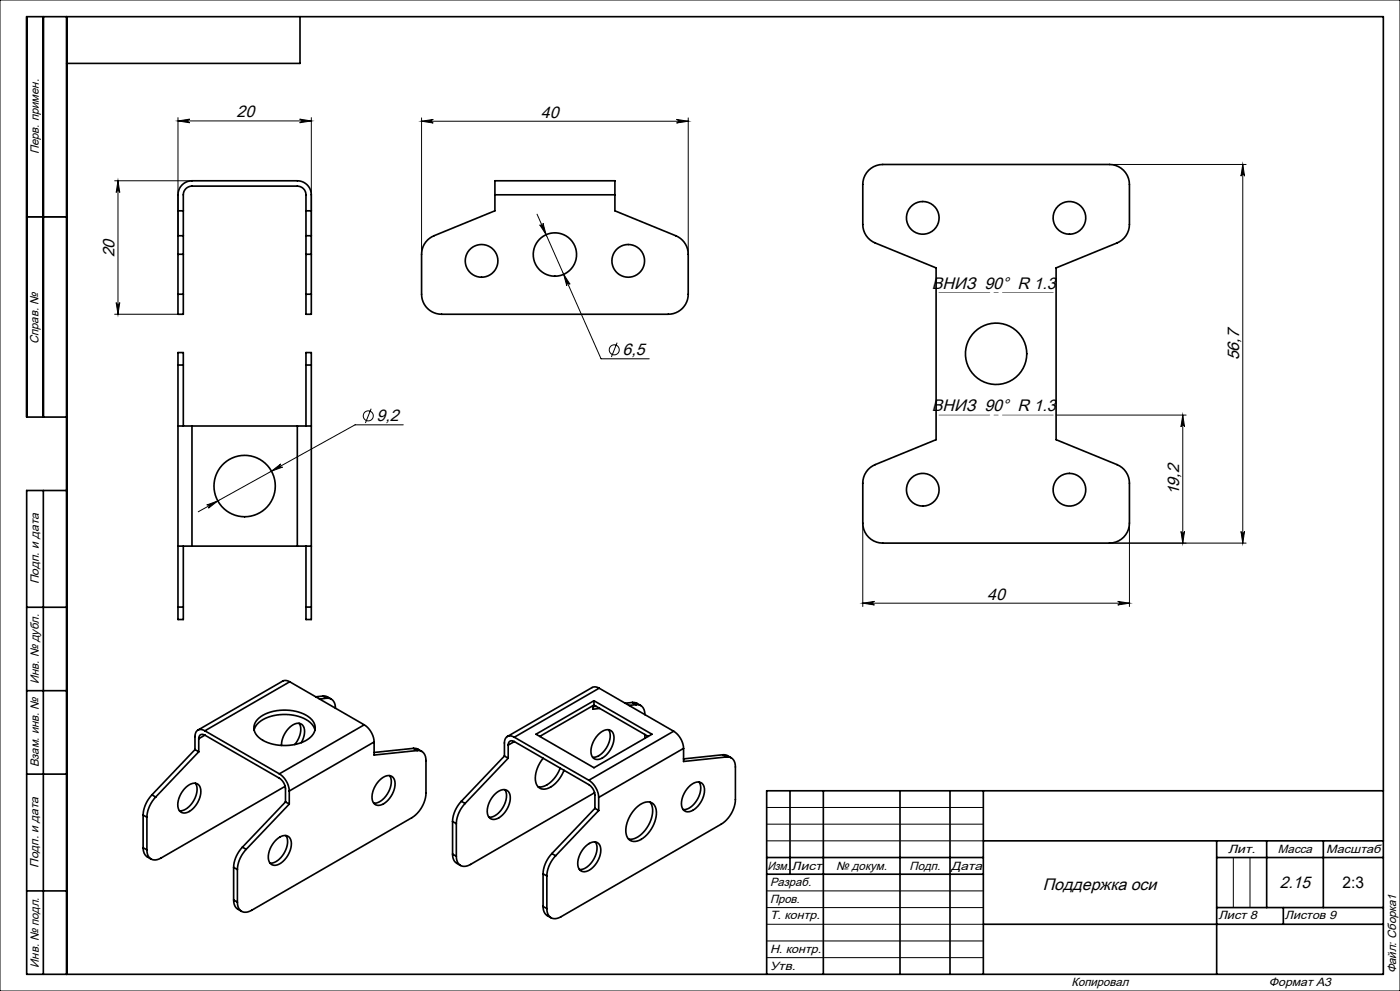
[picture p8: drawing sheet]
<svg xmlns="http://www.w3.org/2000/svg" width="420mm" height="297mm" viewBox="0 0 420 297" stroke-linecap="round" stroke-linejoin="round" font-family="sans-serif">
<g fill="none" stroke="#000" stroke-width=".3">
<path d="M0 0h420v297h-420zM53.4 35.2v35.4M53.4 36.2h40M53.4 36.2l3.5-.5a.54 .54 0 0 0-.5 .5 .54 .54 0 0 0 .5 .6zM89.9 35.7l3.5 .5-3.5 .6a.54 .54 0 0 0 .5-.6 .54 .54 0 0 0-.5-.5zM93.4 35.2v41M126.5 35.3v40.9M126.5 36.3h80M126.5 36.3l3.5-.5a.54 .54 0 0 0-.5 .5 .54 .54 0 0 0 .5 .6zM203 35.8l3.5 .5-3.5 .6a.54 .54 0 0 0 .5-.6 .54 .54 0 0 0-.5-.5zM206.5 35.3v40.9M34.4 54.2h23.2"/>
<path d="M35.4 54.2l.5 3.5a.54 .54 0 0 0-.5-.5 .54 .54 0 0 0-.5 .5zM35.4 54.2v40M332.8 49.3h41M372.8 49.3l.6 3.5a.54 .54 0 0 0-.6-.5 .54 .54 0 0 0-.5 .5zM372.8 49.3v113.5M8 65h12M161.1 64.2l19.2 43.3h14.5M161.9 67.4a.54 .54 0 0 0 .7 .2 .54 .54 0 0 0 .3-.7l.9 3.4zM34.4 94.2h19M34.9 90.7a.54 .54 0 0 0 .5 .5 .54 .54 0 0 0 .5-.5l-.5 3.5zM169.1 82.2l1.9 3a.54 .54 0 0 0-.7-.2 .54 .54 0 0 0-.3 .6zM185.1 102.7l-1.7 4.3"/>
<path d="M111.3 122.5l-1.7 4.3M121 127.3h-14.5l-47 26.1M316.8 124.4h39M354.8 124.4l.6 3.5a.54 .54 0 0 0-.6-.5 .54 .54 0 0 0-.5 .5zM354.8 124.4v38.4M62 151.3l3.3-1.2-2.8 2.2a.54 .54 0 0 0 .2-.7 .54 .54 0 0 0-.7-.3zM81.4 141.2l2.8-2.2a.54 .54 0 0 0-.1 .8 .54 .54 0 0 0 .7 .2zM258.8 156.8v25M338.8 156.8v25M354.3 159.3a.54 .54 0 0 0 .5 .5 .54 .54 0 0 0 .6-.5l-.6 3.5zM372.3 159.3a.54 .54 0 0 0 .5 .5 .54 .54 0 0 0 .6-.5l-.6 3.5zM373.8 162.8h-41"/>
<path d="M258.8 180.8h80M258.8 180.8l3.5-.6a.54 .54 0 0 0-.5 .6 .54 .54 0 0 0 .5 .5zM335.3 180.2l3.5 .6-3.5 .5a.54 .54 0 0 0 .5-.5 .54 .54 0 0 0-.5-.6zM230 242h65M230 247h65M230 252h65M370 257v15M375 257v15M230 267h65M230 272h65M230 277h65M230 282h65"/>
<path d="M230 287h65"/>
<circle cx="184.3" cy="104.8" r="1.5"/>
<circle cx="110.5" cy="124.6" r="1.5"/>
</g>
<g fill="none" stroke="#000" stroke-width=".5">
<path d="M13 5v120M20 5v287M90 5v14h-70M148.5 58.4v4.8l-18.3 7.5a6 6 0 0 0-3.7 5.5v12a6 6 0 0 0 6 6h68a6 6 0 0 0 6-6v-12a6 6 0 0 0-3.8-5.5l-18.2-7.5v-4.8M148.5 58.4v-4.2h36v4.2M148.5 58.4h36M260.6 51a6 6 0 0 1 4.2-1.7h68a6 6 0 0 1 6 6v12a6 6 0 0 1-3.7 5.5l-18.3 7.5v51.5l18.3 7.4a6 6 0 0 1 3.7 5.6v12a6 6 0 0 1-6 6h-68a6 6 0 0 1-6-6v-12a6 6 0 0 1 3.8-5.6l18.2-7.4v-51.5l-18.2-7.5a6 6 0 0 1-3.8-5.5v-12a6 6 0 0 1 1.8-4.3zM8 65h12M53.4 70.7v5.5M53.4 70.7v-12.3a4.2 4.2 0 0 1 4.2-4.2h31.6a4.2 4.2 0 0 1 4.2 4.2v12.3M53.4 76.2h1.6M53.4 70.7h1.6"/>
<path d="M53.4 76.2v12M53.4 63.2h1.6M55 70.7v5.5M55 70.7v-12.3a2.6 2.6 0 0 1 2.6-2.6h31.6a2.6 2.6 0 0 1 2.6 2.6v12.3M55 76.2v12M91.8 70.7v5.5M91.8 76.2v12M91.8 76.2h1.6M91.8 70.7h1.6M91.8 63.2h1.6M93.4 70.7v5.5M93.4 76.2v12"/>
<path d="M53.4 88.2v6h1.6v-6M53.4 88.2h1.6M91.8 88.2v6h1.6v-6M91.8 88.2h1.6M53.4 109.4v-3.7h1.6v3.7M53.4 109.4v72.5M53.4 109.4h1.6M55 109.4v18.3M91.8 109.4v-3.7h1.6v3.7M91.8 109.4v18.3M91.8 109.4h1.6M93.4 109.4v72.5"/>
<path d="M20 125h-12v-120h407v287h-407v-145h12M53.4 127.7h4.2M57.6 127.7v36M57.6 127.7h31.6M89.2 127.7h4.2M89.2 127.7v36M13 147v145M53.4 163.7h4.2M55 163.7v18.2M57.6 163.7h31.6M89.2 163.7h4.2M91.8 163.7v18.2"/>
<path d="M8 182h12M53.4 181.9v3.8h1.6v-3.8M53.4 181.9h1.6M91.8 181.9v3.8h1.6v-3.8M91.8 181.9h1.6M8 207h12M61.5 219a1.81 1.81 0 0 0-2.1-.2 1.81 1.81 0 0 0-.9 1.9v4M61.5 219l22.3 12.9M76.2 218.8a6.4 6.4 0 0 1 5-4.1 13.6 13.6 0 0 1 11.9 1.8l.9 1 .5 1.3M77.2 215.7a12.9 12.9 0 0 1 12.3-2.3 6.1 6.1 0 0 1 5.1 4.4 5.2 5.2 0 0 1-4.2 4.8 13.9 13.9 0 0 1-12.8-1.6 3.5 3.5 0 0 1-.4-5.3zM86.9 204.3l-1.3-.4-.8 .2-25.4 14.7M86.9 204.3l-25.4 14.7"/>
<path d="M86.9 204.3l22.4 12.9M89.7 216.8a5.9 5.9 0 0 1-1.3 6.3M96.9 208.6l.9 .1 1.6 .8M96.9 208.6l1.1 .7M96.9 208.6l-2.2 .2M98 209.3a2.49 2.49 0 0 1 2.6 3M98 209.3l-2.1 .2M109.3 217.2a6.6 6.6 0 0 1 2.9 5.2M109.3 217.2l-25.5 14.7M177.9 211.5v1l2-.2M178.2 210v1.3M178.2 211.3l16.3 9.4"/>
<path d="M178.2 211.3l-16.3 9.4M178.8 211.7l-.9 .1M179.8 206.2l-1.4-.4-.7 .2-25.5 14.7M179.8 206.2l-25.5 14.7M179.8 206.2l22.3 12.9M179.8 219.9a2.73 2.73 0 0 1 3.9-.6 6 6 0 0 1-2 7.1 2.73 2.73 0 0 1-3.9 .6 6 6 0 0 1 2-7.1zM182.6 218.7a6.1 6.1 0 0 1-2 7.1l-1.5 .9-1.3 .3M189.7 210.5l1 .1 1.5 .8M189.7 210.5l1.1 .7M189.7 210.5l-2.1 .3M190.8 211.2a2.49 2.49 0 0 1 2.7 3M190.8 211.2l-2.1 .2"/>
<path d="M202.1 219.1a6.6 6.6 0 0 1 3 5.2M202.1 219.1l-25.5 14.7M8 232h12M45.6 238.2a9.5 9.5 0 0 0-2.7 6.1M45.6 238.2l1.1 .7M46.7 238.9a9.5 9.5 0 0 0-2.6 6M55.8 235.9a2.73 2.73 0 0 1 3.9-.6 6 6 0 0 1-1.9 7.2 2.73 2.73 0 0 1-3.9 .5 6 6 0 0 1 1.9-7.1zM58.5 224.7l1.1 .6M58.5 224.7l-12.9 13.5M58.6 234.7a6.1 6.1 0 0 1-2 7.1l-1.4 1-1.4 .2M59.6 221.4v3.9M59.6 225.3l-12.9 13.6"/>
<path d="M61.5 220.3l22.3 12.9a4.1 4.1 0 0 1 1.8 3.2v3.9M61.5 220.3a1.12 1.12 0 0 0-1.3-.1 1.12 1.12 0 0 0-.6 1.2M61.5 220.3l-1.9 1.1M83.8 231.9a6.6 6.6 0 0 1 3 5.2M85.5 235.7l-37.2 21.5a2.59 2.59 0 0 1-3 .2 2.59 2.59 0 0 1-1.2-2.7M86.8 237.1v3.9M90.4 222.6a5.1 5.1 0 0 0 .4-5.2 2.4 2.4 0 0 0-3.4 .2 7.7 7.7 0 0 0-3 5.8M112.2 222.4l-25.4 14.7M112.2 222.4v3.9l13-1.4M114.1 233.6a2.73 2.73 0 0 1 3.9-.5 6 6 0 0 1-2 7.1 2.73 2.73 0 0 1-3.9 .5 6 6 0 0 1 2-7.1zM116.9 232.4a6.1 6.1 0 0 1-2 7.1l-1.5 1-1.3 .2M124 224.3l1 .1 1.5 .8"/>
<path d="M124 224.3l1.2 .6M124 224.3l-11.8 1.2M125.2 224.9a2.49 2.49 0 0 1 2.6 3v9.8a9.4 9.4 0 0 1-4.3 7.4l-48 27.7a2.59 2.59 0 0 1-3 .3 2.59 2.59 0 0 1-1.3-2.7M148.7 237.8a2.73 2.73 0 0 1 3.8-.5 6 6 0 0 1-1.9 7.1 2.73 2.73 0 0 1-3.9 .6 6 6 0 0 1 2-7.2zM151.3 226.6l1.2 .6M151.3 226.6l-12.9 13.5M151.4 236.7a6.1 6.1 0 0 1-1.9 7l-1.5 1-1.3 .2M152.5 223.3v3.9M152.5 227.2l-13 13.6M154.3 222.3l22.3 12.9a4.1 4.1 0 0 1 1.9 3.1v4M154.3 222.3a1.12 1.12 0 0 0-1.3-.2 1.12 1.12 0 0 0-.5 1.2M154.3 220.9a1.81 1.81 0 0 0-2.1-.2 1.81 1.81 0 0 0-.9 2v3.9"/>
<path d="M154.3 220.9l22.3 12.9M154.3 222.3l-1.8 1M160.8 220l17.4-10 17.4 10-17.4 10.1zM162.9 227.2a8.4 8.4 0 0 0-1.8 8.1 3 3 0 0 0 4.6 .2 10.5 10.5 0 0 0 3.5-4.6M168.1 230.2a8.6 8.6 0 0 1-5.7 5.6h-1M176.6 233.8a6.6 6.6 0 0 1 3 5.2M178.4 237.6l-37.3 21.5a2.59 2.59 0 0 1-3 .3 2.59 2.59 0 0 1-1.2-2.8M179.6 239v3.9M193.5 220.1v1.2M205.1 224.3l-25.5 14.7M205.1 224.3v3.9l12.9-1.3M206.9 235.6a2.73 2.73 0 0 1 3.9-.6 6 6 0 0 1-1.9 7.1 2.73 2.73 0 0 1-3.9 .6 6 6 0 0 1 1.9-7.1z"/>
<path d="M209.7 234.4a6.1 6.1 0 0 1-2 7l-1.4 1-1.4 .2M216.9 226.2l.9 .1 1.6 .8M216.9 226.2l1.1 .7M216.9 226.2l-11.8 1.2M218 226.9a2.49 2.49 0 0 1 2.6 3v9.7a9.4 9.4 0 0 1-4.2 7.4l-48.1 27.8a2.59 2.59 0 0 1-3 .2 2.59 2.59 0 0 1-1.2-2.7M237 237v25M247 237v55M270 237v55M285 237v55M295 237v55M415 237h-185v55M42.9 254a3.2 3.2 0 0 0 2.4 3.5"/>
<path d="M42.9 254l1.2 .7M42.9 244.3l1.2 .6M42.9 244.3v9.7M44.1 244.9v9.8M70.1 259.9l1.1 .7M70.1 259.9v9.8M72.7 253.9a9.5 9.5 0 0 0-2.6 6M72.7 253.9l1.2 .6M73.9 254.5a9.5 9.5 0 0 0-2.7 6.1M83 251.6a2.73 2.73 0 0 1 3.9-.6 6 6 0 0 1-2 7.1 2.73 2.73 0 0 1-3.9 .6 6 6 0 0 1 2-7.1zM85.6 240.3l1.2 .7M85.6 240.3l-12.9 13.6"/>
<path d="M85.8 250.4a6.1 6.1 0 0 1-2 7.1l-1.5 1-1.3 .2M86.8 241l-12.9 13.5M135.8 256a3.2 3.2 0 0 0 2.3 3.4M135.8 246.2l1.1 .7M135.8 256l1.1 .6M135.8 246.2v9.8M136.9 246.9v9.7M138.4 240.1a9.5 9.5 0 0 0-2.6 6.1M138.4 240.1l1.1 .7M139.5 240.8a9.5 9.5 0 0 0-2.6 6.1M165.6 255.8a9.5 9.5 0 0 0-2.7 6.1M165.6 255.8l1.1 .7"/>
<path d="M166.7 256.5a9.5 9.5 0 0 0-2.6 6M175.8 253.5a2.73 2.73 0 0 1 3.9-.6 6 6 0 0 1-1.9 7.2 2.73 2.73 0 0 1-3.9 .5 6 6 0 0 1 1.9-7.1zM178.5 242.3l1.1 .6M178.5 242.3l-12.9 13.5M178.6 252.3a6.1 6.1 0 0 1-2 7.1l-1.4 1-1.4 .2M179.6 242.9l-12.9 13.6M190.9 242a3.8 3.8 0 0 1 5.1-1.1 5.6 5.6 0 0 1 .2 6.1 7.7 7.7 0 0 1-6 5.2 3.1 3.1 0 0 1-2.4-4.1 10.6 10.6 0 0 1 3.1-6.1zM195 240.4a6.3 6.3 0 0 1-.5 7 6.5 6.5 0 0 1-5.9 4.1M230 257h65M295 252h120M365 252v40M365 257h50"/>
<path d="M380 252v20M397 252v20M8 267h12M70.1 269.7a3.2 3.2 0 0 0 2.4 3.4M70.1 269.7l1.1 .7M71.2 260.6v9.8M162.9 271.6a3.2 3.2 0 0 0 2.4 3.4M162.9 261.9l1.2 .6M162.9 271.6l1.2 .7M162.9 261.9v9.7M164.1 262.5v9.8M230 262h65"/>
<path d="M295 277h120M365 272h50M385 272v5"/>
<circle cx="144.5" cy="78.2" r="4.9"/>
<circle cx="166.5" cy="76.3" r="6.5"/>
<circle cx="188.5" cy="78.2" r="4.9"/>
<circle cx="276.8" cy="65.3" r="4.9"/>
<circle cx="320.8" cy="65.3" r="4.9"/>
<circle cx="298.8" cy="106" r="9.2"/>
<circle cx="73.4" cy="145.7" r="9.2"/>
<circle cx="276.8" cy="146.8" r="4.9"/>
<circle cx="320.8" cy="146.8" r="4.9"/>
</g>
<path d="M280.8 87.7h36M316.8 124.4h-36" fill="none" stroke="#808080" stroke-width=".3" stroke-dasharray="15.2 1.3 1.3 1.3" stroke-dashoffset="-.9"/>
<g fill="#000">
<path d="M53.4 36.2l3.5-.5a.54 .54 0 0 0-.5 .5 .54 .54 0 0 0 .5 .6zM89.9 35.7l3.5 .5-3.5 .6a.54 .54 0 0 0 .5-.6 .54 .54 0 0 0-.5-.5zM161.9 67.4l1.9 2.9-.9-3.4a.54 .54 0 0 1-.3 .7 .54 .54 0 0 1-.7-.2zM169.1 82.2l.9 3.4a.54 .54 0 0 1 .3-.6 .54 .54 0 0 1 .7 .2zM62 151.3a.54 .54 0 0 1 .7 .3 .54 .54 0 0 1-.2 .7l2.8-2.2zM81.4 141.2l3.4-1.2a.54 .54 0 0 1-.7-.2 .54 .54 0 0 1 .1-.8zM258.8 180.8l3.5-.6a.54 .54 0 0 0-.5 .6 .54 .54 0 0 0 .5 .5zM335.3 180.2l3.5 .6-3.5 .5a.54 .54 0 0 0 .5-.5 .54 .54 0 0 0-.5-.6z"/>
<path d="M126.5 36.3l3.5-.5a.54 .54 0 0 0-.5 .5 .54 .54 0 0 0 .5 .6zM203 35.8l3.5 .5-3.5 .6a.54 .54 0 0 0 .5-.6 .54 .54 0 0 0-.5-.5z"/>
<path d="M34.9 90.7a.54 .54 0 0 0 .5 .5 .54 .54 0 0 0 .5-.5l-.5 3.5zM35.4 54.2l.5 3.5a.54 .54 0 0 0-.5-.5 .54 .54 0 0 0-.5 .5z"/>
<path d="M354.8 124.4l.6 3.5a.54 .54 0 0 0-.6-.5 .54 .54 0 0 0-.5 .5zM354.3 159.3a.54 .54 0 0 0 .5 .5 .54 .54 0 0 0 .6-.5l-.6 3.5z"/>
<path d="M372.3 159.3a.54 .54 0 0 0 .5 .5 .54 .54 0 0 0 .6-.5l-.6 3.5zM372.8 49.3l.6 3.5a.54 .54 0 0 0-.6-.5 .54 .54 0 0 0-.5 .5z"/>
</g>
<g font-size="5">
<text x="70.9" y="35.2">20</text>
<text x="162.3" y="35.3">40</text>
<text x="34.3" y="77.2" transform="rotate(-90 34.3 77.2)">20</text>
<text x="279.6" y="86.6">ВНИЗ 90° R 1.3</text>
<text x="186.8" y="106.4">6,5</text>
<text x="371.8" y="108" transform="rotate(-90 371.8 108)">56,7</text>
<text x="279.6" y="123.3">ВНИЗ 90° R 1.3</text>
<text x="113" y="126.2">9,2</text>
<text x="353.8" y="148.5" transform="rotate(-90 353.8 148.5)">19,2</text>
<text x="296.2" y="179.7">40</text>
<text x="312.8" y="266.6">Поддержка оси</text>
<text x="384" y="266.1">2.15</text>
</g>
<text font-size="4.8" x="402.8" y="266.1">2:3</text>
<g font-size="3.6">
<text x="11.6" y="46.3" transform="rotate(-90 11.6 46.3)">Перв. примен.</text>
<text x="11.6" y="103.2" transform="rotate(-90 11.6 103.2)">Справ. №</text>
<text x="11.6" y="175.1" transform="rotate(-90 11.6 175.1)">Подп. и дата</text>
<text x="11.6" y="205" transform="rotate(-90 11.6 205)">Инв. № дубл.</text>
<text x="11.6" y="230" transform="rotate(-90 11.6 230)">Взам. инв. №</text>
<text x="368.4" y="255.6">Лит.</text>
<text x="383.4" y="255.6">Масса</text>
<text x="397.8" y="255.6">Масштаб</text>
<text x="11.6" y="260.1" transform="rotate(-90 11.6 260.1)">Подп. и дата</text>
<text x="230.2" y="260.6">Изм.</text>
<text x="237.5" y="260.6">Лист</text>
<text x="250.9" y="260.6">№ докум.</text>
<text x="272.9" y="260.6">Подп.</text>
<text x="285.4" y="260.6">Дата</text>
<text x="231" y="265.6">Разраб.</text>
<text x="231" y="275.6">Т. контр.</text>
<text x="231" y="270.6">Пров.</text>
<text x="365.5" y="275.6">Лист 8</text>
<text x="385.5" y="275.6">Листов 9</text>
<text x="231" y="285.6">Н. контр.</text>
<text x="11.6" y="290" transform="rotate(-90 11.6 290)">Инв. № подл.</text>
<text x="231" y="290.6">Утв.</text>
<text x="418.8" y="291.7" transform="rotate(-90 418.8 291.7)">Файл: Сборка1</text>
<text x="321.5" y="295.6">Копировал</text>
<text x="380.7" y="295.6">Формат А3</text>
</g>
</svg>
